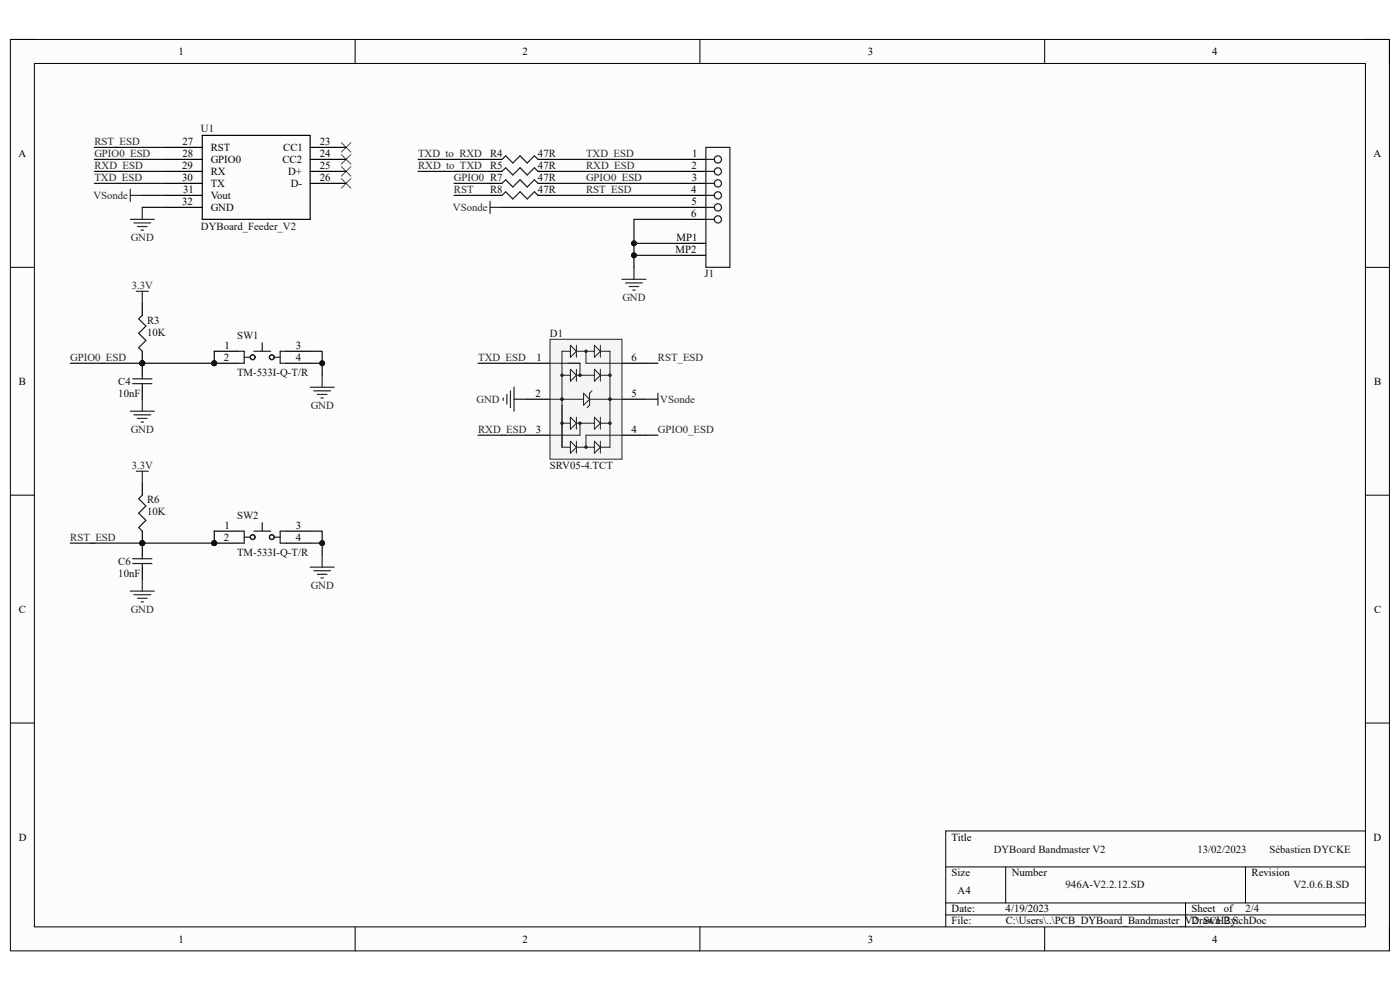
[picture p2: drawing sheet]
<svg xmlns="http://www.w3.org/2000/svg" width="297mm" height="210mm" viewBox="0 0 297 210" stroke-linecap="round" stroke-linejoin="round" font-family="sans-serif">
<path d="M2.2 8.4h292.6v193.3h-292.6z" fill-rule="evenodd" fill="#fcfcfc"/>
<path d="M2.2 8.4h292.6v193.3h-292.6z" fill="none" stroke="#000" stroke-width=".21"/>
<path d="M7.3 13.5h282.4v183.1h-282.4z" fill-rule="evenodd" fill="#fcfcfc"/>
<g fill="none" stroke="#000" stroke-width=".21">
<path d="M2.2 8.4h5.1M7.3 13.5h282.4v183.1h-282.4zM75.3 8.4v5.1M148.5 8.4v5.1M221.6 8.4v5.1M289.7 8.4h5.1v5.1M2.2 56.7h5.1M289.7 56.7h5.1M2.2 105h5.1M289.7 105.1h5.1M2.2 153.4h5.1M289.7 153.4h5.1"/>
<path d="M289.7 176.3h-89.1v20.3M75.3 196.6v5.1M148.5 196.6v5.1M200.6 183.9h89.1M200.6 191.5h89.1M200.6 194.1h89.1M213.4 183.9v7.6M221.6 196.6v5.1M251.5 191.5v5.1M264.2 183.9v7.6M294.8 196.6v5.1"/>
</g>
<circle cx="30.2" cy="77.1" r=".51" fill="#0e0e0e"/>
<circle cx="30.2" cy="77.1" r=".51" fill="none" stroke="#0e0e0e" stroke-width=".21"/>
<path d="M30.2 74.5v2.6" fill="none" stroke="#000" stroke-width=".25"/>
<circle cx="30.2" cy="77.1" r=".51" fill="#0e0e0e"/>
<circle cx="30.2" cy="77.1" r=".51" fill="none" stroke="#0e0e0e" stroke-width=".21"/>
<path d="M30.2 64.3v2.6" fill="none" stroke="#000" stroke-width=".25"/>
<path d="M30.2 66.9l-.8 .7 1.6 1.6-1.6 1.5 1.6 1.5-1.6 1.6 .8 .7" fill="none" stroke="#1c1c1c" stroke-width=".25"/>
<circle cx="30.2" cy="115.2" r=".51" fill="#0e0e0e"/>
<circle cx="30.2" cy="115.2" r=".51" fill="none" stroke="#0e0e0e" stroke-width=".21"/>
<path d="M30.2 112.7v2.5" fill="none" stroke="#000" stroke-width=".25"/>
<circle cx="30.2" cy="115.2" r=".51" fill="#0e0e0e"/>
<circle cx="30.2" cy="115.2" r=".51" fill="none" stroke="#0e0e0e" stroke-width=".21"/>
<path d="M30.2 102.5v2.5" fill="none" stroke="#000" stroke-width=".25"/>
<path d="M30.2 105l-.8 .8 1.6 1.5-1.6 1.6 1.6 1.5-1.6 1.5 .8 .8" fill="none" stroke="#1c1c1c" stroke-width=".25"/>
<circle cx="30.2" cy="77.1" r=".51" fill="#0e0e0e"/>
<circle cx="30.2" cy="77.1" r=".51" fill="none" stroke="#0e0e0e" stroke-width=".21"/>
<path d="M30.2 77.1v2.5M30.2 82.1v2.6" fill="none" stroke="#000" stroke-width=".25"/>
<circle cx="30.2" cy="77.1" r=".51" fill="#0e0e0e"/>
<circle cx="30.2" cy="77.1" r=".51" fill="none" stroke="#0e0e0e" stroke-width=".21"/>
<path d="M30.2 79.6v.8M28.2 80.4h4M28.2 81.4h4M30.2 81.4v.7" fill="none" stroke="#1c1c1c" stroke-width=".25"/>
<circle cx="30.2" cy="115.2" r=".51" fill="#0e0e0e"/>
<circle cx="30.2" cy="115.2" r=".51" fill="none" stroke="#0e0e0e" stroke-width=".21"/>
<path d="M30.2 115.2v2.6M30.2 120.3v2.6" fill="none" stroke="#000" stroke-width=".25"/>
<circle cx="30.2" cy="115.2" r=".51" fill="#0e0e0e"/>
<circle cx="30.2" cy="115.2" r=".51" fill="none" stroke="#0e0e0e" stroke-width=".21"/>
<path d="M28.2 118.5h4M28.2 119.5h4M30.2 117.8v.7M30.2 119.5v.8" fill="none" stroke="#1c1c1c" stroke-width=".25"/>
<g fill="none" stroke="#262626" stroke-width=".25">
<path d="M27.6 40.2v2.5M27.6 41.4h2.6M131.9 59.3h5.1M134.5 56.7v2.6M28.9 61.8h2.6M30.2 61.8v2.5M68.3 79.6v2.5M132.7 60h3.6M133.5 60.8h2M134.2 61.5h.5M27.6 87.2h5.1M28.4 88h3.6"/>
<path d="M28.9 100h2.6M29.2 88.8h2M29.9 89.5h.5M30.2 84.7v2.5M30.2 100v2.5M65.8 82.1h5.1M66.6 82.9h3.5M67.3 83.7h2.1M68.1 84.4h.5M68.3 117.8v2.5M27.6 125.4h5.1M28.4 126.2h3.6"/>
<path d="M29.2 126.9h2M29.9 127.7h.5M30.2 122.9v2.5M65.8 120.3h5.1M66.6 121.1h3.5M67.3 121.8h2.1M68.1 122.6h.5"/>
</g>
<path d="M111.6 77.1h5.1M131.9 77.1h5.1M111.6 84.7h5.1M111.6 92.3h5.1M131.9 84.7h5.1M131.9 92.3h5.1" fill="none" stroke="#000" stroke-width=".25"/>
<path d="M116.7 72h15.2v25.4h-15.2z" fill-rule="evenodd" fill="#f5f5f5"/>
<path d="M116.7 72h15.2v25.4h-15.2z" fill="none" stroke="#262626" stroke-width=".21"/>
<path d="M121 73.2l1.3 1.3-1.3 1.3zM122.3 73.2v2.6M122.3 74.5h3.8M124.3 74.5v2.6h7.6M126.1 73.2l1.3 1.3-1.3 1.3zM127.4 73.2v2.6" fill="none" stroke="#1c1c1c" stroke-width=".21"/>
<circle cx="124.3" cy="74.5" r=".26" fill="#1c1c1c"/>
<g fill="none" stroke="#1c1c1c" stroke-width=".21">
<path d="M119.2 79.6h1.8M119.2 77.1h3.8M121 78.3l1.3 1.3-1.3 1.3zM121 74.5h-1.8v20.4M122.3 78.3v2.6M122.3 79.6h3.8M126.1 78.3l1.3 1.3-1.3 1.3zM127.4 78.3v2.6M121 88.5l1.3 1.3-1.3 1.3zM121 93.6l1.3 1.3-1.3 1.2zM122.3 88.5v2.6M122.3 93.6v2.5"/>
<path d="M122.3 89.8h3.8M122.3 94.9h3.8M126.1 88.5l1.3 1.3-1.3 1.3zM126.1 93.6l1.3 1.3-1.3 1.2zM127.4 88.5v2.6M127.4 93.6v2.5"/>
<circle cx="124.3" cy="74.5" r=".26"/>
</g>
<circle cx="119.2" cy="79.6" r=".26" fill="#1c1c1c"/>
<g fill="none" stroke="#1c1c1c" stroke-width=".21">
<path d="M119.2 89.8h1.8"/>
<circle cx="119.2" cy="79.6" r=".26"/>
</g>
<circle cx="119.2" cy="89.8" r=".26" fill="#1c1c1c"/>
<g fill="none" stroke="#1c1c1c" stroke-width=".21">
<path d="M116.7 77.1h2.5M127.4 79.6h2"/>
<circle cx="119.2" cy="89.8" r=".26"/>
</g>
<circle cx="129.4" cy="79.6" r=".26" fill="#1c1c1c"/>
<g fill="none" stroke="#1c1c1c" stroke-width=".21">
<path d="M127.4 89.8h2"/>
<circle cx="129.4" cy="79.6" r=".26"/>
</g>
<circle cx="129.4" cy="89.8" r=".26" fill="#1c1c1c"/>
<g fill="none" stroke="#1c1c1c" stroke-width=".21">
<path d="M123.8 83.4l1.3 1.3-1.3 1.3zM127.4 94.9h2M129.4 84.7h2.5"/>
<circle cx="129.4" cy="89.8" r=".26"/>
</g>
<circle cx="129.4" cy="84.7" r=".26" fill="#1c1c1c"/>
<g fill="none" stroke="#1c1c1c" stroke-width=".21">
<path d="M125.6 82.9l-.5 .5v2.6l-.5 .5M131.9 92.3h-7.6v2.6"/>
<circle cx="129.4" cy="84.7" r=".26"/>
</g>
<circle cx="124.3" cy="94.9" r=".26" fill="#1c1c1c"/>
<g fill="none" stroke="#1c1c1c" stroke-width=".21">
<path d="M123 89.8v2.5h-6.3"/>
<circle cx="124.3" cy="94.9" r=".26"/>
</g>
<circle cx="123" cy="89.8" r=".26" fill="#1c1c1c"/>
<g fill="none" stroke="#1c1c1c" stroke-width=".21">
<path d="M127.4 74.5h2v20.4M116.7 84.7h2.5M119.2 94.9h1.8"/>
<circle cx="123" cy="89.8" r=".26"/>
</g>
<circle cx="119.2" cy="84.7" r=".26" fill="#1c1c1c"/>
<g fill="none" stroke="#1c1c1c" stroke-width=".21">
<path d="M123 77.1v2.5"/>
<circle cx="119.2" cy="84.7" r=".26"/>
</g>
<circle cx="123" cy="79.6" r=".26" fill="#1c1c1c"/>
<g fill="none" stroke="#1c1c1c" stroke-width=".21">
<path d="M125.1 84.7h4.3"/>
<circle cx="123" cy="79.6" r=".26"/>
</g>
<circle cx="129.4" cy="84.7" r=".26" fill="#1c1c1c"/>
<g fill="none" stroke="#1c1c1c" stroke-width=".21">
<path d="M119.2 84.7h4.6"/>
<circle cx="129.4" cy="84.7" r=".26"/>
</g>
<circle cx="119.2" cy="84.7" r=".26" fill="#1c1c1c"/>
<circle cx="119.2" cy="84.7" r=".26" fill="none" stroke="#1c1c1c" stroke-width=".21"/>
<g fill="none" stroke="#262626" stroke-width=".25">
<path d="M27.6 46.5h5.1M28.4 47.3h3.6M29.2 48.1h2M29.9 48.8h.5M30.2 44v2.5M104 42.7v2.6M104 44h2.5M106.8 84.4v.5M107.5 83.7v2M108.3 82.9v3.6M109.1 82.1v5.1M109.1 84.7h2.5"/>
<path d="M137 84.7h2.6M139.6 83.4v2.6"/>
</g>
<g fill="none" stroke="#1c1c1c" stroke-width=".25">
<path d="M106.5 33.8l.8-.7 1.5 1.5 1.5-1.5 1.5 1.5 1.6-1.5 .7 .7M106.5 36.4l.8-.8 1.5 1.5 1.5-1.5 1.5 1.5 1.6-1.5 .7 .8M106.5 38.9l.8-.8 1.5 1.6 1.5-1.6 1.5 1.6 1.6-1.6 .7 .8M149.8 31.3h5v25.4h-5zM149.8 38.9h1.7M149.8 36.4h1.7M149.8 33.8h1.7M106.5 41.4l.8-.7 1.5 1.5 1.5-1.5 1.5 1.5 1.6-1.5 .7 .7M149.8 41.4h1.7M149.8 46.5h1.7M149.8 44h1.7"/>
<circle cx="152.3" cy="38.9" r=".76"/>
<circle cx="152.3" cy="36.4" r=".76"/>
<circle cx="152.3" cy="33.8" r=".76"/>
<circle cx="152.3" cy="44" r=".76"/>
<circle cx="152.3" cy="46.5" r=".76"/>
<circle cx="152.3" cy="41.4" r=".76"/>
</g>
<g fill="none" stroke="#000" stroke-width=".25">
<path d="M104 33.8h2.5M104 36.4h2.5M104 38.9h2.5M114.1 33.8h2.6M114.1 36.4h2.6M114.1 38.9h2.6M144.7 33.8h5.1M144.7 36.4h5.1M144.7 38.9h5.1M104 41.4h2.5M114.1 41.4h2.6M144.7 41.4h5.1"/>
<path d="M144.7 51.6h5.1M144.7 54.2h5.1M144.7 44h5.1M144.7 46.5h5.1"/>
</g>
<path d="M72.4 30.2l2.1 2.1M72.4 32.8l2.1 2M72.4 35.3l2.1 2.1M72.4 37.9l2.1 2M74.5 30.2l-2.1 2.1M74.5 32.8l-2.1 2M74.5 35.3l-2.1 2.1M74.5 37.9l-2.1 2" fill="none" stroke="#4c4c4c" stroke-width=".21"/>
<circle cx="45.5" cy="77.1" r=".51" fill="#0e0e0e"/>
<circle cx="45.5" cy="77.1" r=".51" fill="none" stroke="#0e0e0e" stroke-width=".21"/>
<path d="M45.5 74.5h5M45.5 77.1h5" fill="none" stroke="#000" stroke-width=".25"/>
<circle cx="45.5" cy="77.1" r=".51" fill="#0e0e0e"/>
<circle cx="45.5" cy="77.1" r=".51" fill="none" stroke="#0e0e0e" stroke-width=".21"/>
<g fill="none" stroke="#1c1c1c" stroke-width=".25">
<path d="M50.5 74.5h1.3v2.6h-1.3M51.8 75.8h1.3M53.8 74.5h3.6M55.6 72.7v1.8M58.2 75.8h1.2M60.7 74.5h-1.3v2.6h1.3"/>
<circle cx="53.6" cy="75.8" r=".51"/>
<circle cx="57.7" cy="75.8" r=".51"/>
</g>
<path d="M60.7 74.5h5.1M60.7 77.1h5.1" fill="none" stroke="#000" stroke-width=".25"/>
<circle cx="45.5" cy="115.2" r=".51" fill="#0e0e0e"/>
<circle cx="45.5" cy="115.2" r=".51" fill="none" stroke="#0e0e0e" stroke-width=".21"/>
<path d="M45.5 112.7h5M45.5 115.2h5" fill="none" stroke="#000" stroke-width=".25"/>
<circle cx="45.5" cy="115.2" r=".51" fill="#0e0e0e"/>
<circle cx="45.5" cy="115.2" r=".51" fill="none" stroke="#0e0e0e" stroke-width=".21"/>
<g fill="none" stroke="#1c1c1c" stroke-width=".25">
<path d="M50.5 112.7h1.3v2.5h-1.3M51.8 114h1.3M53.8 112.7h3.6M55.6 110.9v1.8M58.2 114h1.2M60.7 112.7h-1.3v2.5h1.3"/>
<circle cx="53.6" cy="114" r=".51"/>
<circle cx="53.6" cy="113.9" r=".51"/>
<circle cx="57.7" cy="114" r=".51"/>
<circle cx="57.7" cy="113.9" r=".51"/>
</g>
<path d="M60.7 112.7h5.1M60.7 115.2h5.1" fill="none" stroke="#000" stroke-width=".25"/>
<path d="M14.9 77.1h15.3" fill="none" stroke="#0e0e0e" stroke-width=".25"/>
<circle cx="30.2" cy="77.1" r=".51" fill="#0e0e0e"/>
<circle cx="30.2" cy="77.1" r=".51" fill="none" stroke="#0e0e0e" stroke-width=".21"/>
<path d="M14.9 115.2h15.3" fill="none" stroke="#0e0e0e" stroke-width=".25"/>
<circle cx="30.2" cy="115.2" r=".51" fill="#0e0e0e"/>
<circle cx="30.2" cy="115.2" r=".51" fill="none" stroke="#0e0e0e" stroke-width=".21"/>
<path d="M30.2 77.1h15.3" fill="none" stroke="#0e0e0e" stroke-width=".25"/>
<circle cx="30.2" cy="77.1" r=".51" fill="#0e0e0e"/>
<circle cx="30.2" cy="77.1" r=".51" fill="none" stroke="#0e0e0e" stroke-width=".21"/>
<circle cx="45.5" cy="77.1" r=".51" fill="#0e0e0e"/>
<circle cx="45.5" cy="77.1" r=".51" fill="none" stroke="#0e0e0e" stroke-width=".21"/>
<path d="M88.7 36.4h15.3M88.7 33.8h15.3M96.3 38.9h7.7M96.3 41.4h7.7M134.5 51.6h10.2" fill="none" stroke="#0e0e0e" stroke-width=".25"/>
<circle cx="134.5" cy="51.6" r=".51" fill="#0e0e0e"/>
<circle cx="134.5" cy="51.6" r=".51" fill="none" stroke="#0e0e0e" stroke-width=".21"/>
<path d="M134.5 54.2h10.2" fill="none" stroke="#0e0e0e" stroke-width=".25"/>
<circle cx="134.5" cy="54.2" r=".51" fill="#0e0e0e"/>
<circle cx="134.5" cy="54.2" r=".51" fill="none" stroke="#0e0e0e" stroke-width=".21"/>
<path d="M116.7 33.8h28M116.7 36.4h28M116.7 38.9h28M106.5 44h38.2M116.7 41.4h28M101.4 77.1h10.2M101.4 92.3h10.2M30.2 115.2h15.3" fill="none" stroke="#0e0e0e" stroke-width=".25"/>
<circle cx="30.2" cy="115.2" r=".51" fill="#0e0e0e"/>
<circle cx="30.2" cy="115.2" r=".51" fill="none" stroke="#0e0e0e" stroke-width=".21"/>
<circle cx="45.5" cy="115.2" r=".51" fill="#0e0e0e"/>
<circle cx="45.5" cy="115.2" r=".51" fill="none" stroke="#0e0e0e" stroke-width=".21"/>
<path d="M20 38.9h15.3M20 36.4h15.3M20 33.8h15.3M20 31.3h15.3M30.2 41.4h5.1M30.2 44h5.1M144.7 46.5h-10.2v10.2" fill="none" stroke="#0e0e0e" stroke-width=".25"/>
<circle cx="134.5" cy="54.2" r=".51" fill="#0e0e0e"/>
<circle cx="134.5" cy="54.2" r=".51" fill="none" stroke="#0e0e0e" stroke-width=".21"/>
<circle cx="134.5" cy="51.6" r=".51" fill="#0e0e0e"/>
<circle cx="134.5" cy="51.6" r=".51" fill="none" stroke="#0e0e0e" stroke-width=".21"/>
<path d="M65.8 77.1h2.5" fill="none" stroke="#0e0e0e" stroke-width=".25"/>
<circle cx="68.3" cy="77.1" r=".51" fill="#0e0e0e"/>
<circle cx="68.3" cy="77.1" r=".51" fill="none" stroke="#0e0e0e" stroke-width=".21"/>
<path d="M65.8 115.2h2.5" fill="none" stroke="#0e0e0e" stroke-width=".25"/>
<circle cx="68.3" cy="115.2" r=".51" fill="#0e0e0e"/>
<circle cx="68.3" cy="115.2" r=".51" fill="none" stroke="#0e0e0e" stroke-width=".21"/>
<path d="M65.8 112.7h2.5v5.1" fill="none" stroke="#0e0e0e" stroke-width=".25"/>
<circle cx="68.3" cy="115.2" r=".51" fill="#0e0e0e"/>
<circle cx="68.3" cy="115.2" r=".51" fill="none" stroke="#0e0e0e" stroke-width=".21"/>
<path d="M65.8 74.5h2.5v5.1" fill="none" stroke="#0e0e0e" stroke-width=".25"/>
<circle cx="68.3" cy="77.1" r=".51" fill="#0e0e0e"/>
<circle cx="68.3" cy="77.1" r=".51" fill="none" stroke="#0e0e0e" stroke-width=".21"/>
<path d="M35.3 31.3h7.6M35.3 33.8h7.6M35.3 36.4h7.6M35.3 38.9h7.6M42.9 28.7h22.9v17.8h-22.9zM65.8 31.3h7.6M65.8 33.8h7.6M65.8 36.4h7.6M65.8 38.9h7.6M35.3 41.4h7.6M35.3 44h7.6" fill="none" stroke="#000" stroke-width=".25"/>
<path d="M45.5 74.5v2.6M137 77.1h2.6M137 92.3h2.6" fill="none" stroke="#0e0e0e" stroke-width=".25"/>
<circle cx="45.5" cy="77.1" r=".51" fill="#0e0e0e"/>
<circle cx="45.5" cy="77.1" r=".51" fill="none" stroke="#0e0e0e" stroke-width=".21"/>
<path d="M45.5 112.7v2.5" fill="none" stroke="#0e0e0e" stroke-width=".25"/>
<circle cx="45.5" cy="115.2" r=".51" fill="#0e0e0e"/>
<circle cx="45.5" cy="115.2" r=".51" fill="none" stroke="#0e0e0e" stroke-width=".21"/>
<g font-size="2.3">
<text x="37.9" y="11.7">1</text>
<text x="110.9" y="11.7">2</text>
<text x="184.1" y="11.7">3</text>
<text x="257.1" y="11.7">4</text>
<text x="3.9" y="33.3">A</text>
<text x="38.7" y="35.9">29</text>
<text x="38.7" y="30.7">27</text>
<text x="38.7" y="33.3">28</text>
<text x="44.7" y="32">RST</text>
<text x="44.7" y="34.6">GPIO0</text>
<text x="59.9" y="34.6">CC2</text>
<text x="60.1" y="32">CC1</text>
<text x="67.8" y="30.7">23</text>
<text x="67.8" y="33.3">24</text>
<text x="67.8" y="35.9">25</text>
<text x="146.7" y="35.9">2</text>
<text x="146.9" y="33.3">1</text>
<text x="291.4" y="33.3">A</text>
<text x="38.7" y="38.4">30</text>
<text x="38.9" y="40.9">31</text>
<text x="44.7" y="37.1">RX</text>
<text x="44.7" y="39.7">TX</text>
<text x="61.1" y="37.1">D+</text>
<text x="61.7" y="39.7">D-</text>
<text x="67.8" y="38.4">26</text>
<text x="146.6" y="40.9">4</text>
<text x="146.8" y="38.4">3</text>
<text x="38.7" y="43.5">32</text>
<text x="44.7" y="42.2">Vout</text>
<text x="44.7" y="44.7">GND</text>
<text x="146.6" y="46">6</text>
<text x="146.7" y="43.5">5</text>
<text x="143.3" y="53.6">MP2</text>
<text x="143.5" y="51.1">MP1</text>
<text x="47.5" y="76.5">2</text>
<text x="47.6" y="74">1</text>
<text x="62.7" y="74">3</text>
<text x="62.7" y="76.5">4</text>
<text x="113.8" y="76.5">1</text>
<text x="134" y="76.5">6</text>
<text x="4" y="81.6">B</text>
<text x="291.5" y="81.6">B</text>
<text x="113.6" y="84.2">2</text>
<text x="134" y="84.2">5</text>
<text x="113.7" y="91.8">3</text>
<text x="134" y="91.8">4</text>
<text x="47.6" y="112.1">1</text>
<text x="62.7" y="112.1">3</text>
<text x="47.5" y="114.7">2</text>
<text x="62.7" y="114.7">4</text>
<text x="4" y="130">C</text>
<text x="291.5" y="130">C</text>
<text x="4" y="178.3">D</text>
<text x="201.9" y="178.3">Title</text>
<text x="291.4" y="178.3">D</text>
<text x="201.9" y="185.9">Size</text>
<text x="214.6" y="185.9">Number</text>
<text x="265.5" y="185.9">Revision</text>
<text x="203.2" y="189.7">A4</text>
<text x="201.9" y="193.5">Date:</text>
<text x="201.9" y="196.1">File:</text>
<text x="213.3" y="193.5">4/19/2023</text>
<text x="213.4" y="196.1">C:\Users\..\PCB_DYBoard_Bandmaster_V2_SCH2.SchDoc</text>
<text x="252.8" y="193.5">Sheet</text>
<text x="252.8" y="196.1">Drawn By:</text>
<text x="259.6" y="193.5">of</text>
<text x="37.9" y="199.9">1</text>
<text x="110.9" y="199.9">2</text>
<text x="184.1" y="199.9">3</text>
<text x="257.1" y="199.9">4</text>
</g>
<g font-size="2.3" fill="#0e0e0e">
<text x="42.6" y="27.9">U1</text>
<text x="104" y="33.3">R4</text>
<text x="104" y="35.9">R5</text>
<text x="114.1" y="33.3">47R</text>
<text x="114.1" y="35.9">47R</text>
<text x="104" y="40.9">R8</text>
<text x="114.1" y="38.4">47R</text>
<text x="114.1" y="40.9">47R</text>
<text x="42.6" y="48.8">DYBoard_Feeder_V2</text>
<text x="149.5" y="58.7">J1</text>
<text x="31.2" y="71.2">10K</text>
<text x="31.2" y="68.7">R3</text>
<text x="50.3" y="72">SW1</text>
<text x="116.7" y="71.5">D1</text>
<text x="25.1" y="81.6">C4</text>
<text x="50.3" y="79.8">TM-533I-Q-T/R</text>
<text x="25.1" y="84.2">10nF</text>
<text x="116.7" y="99.4">SRV05-4.TCT</text>
<text x="31.2" y="106.8">R6</text>
<text x="31.2" y="109.3">10K</text>
<text x="50.3" y="110.1">SW2</text>
<text x="25.1" y="119.8">C6</text>
<text x="50.3" y="118">TM-533I-Q-T/R</text>
<text x="25.1" y="122.3">10nF</text>
<text x="210.8" y="180.8">DYBoard Bandmaster V2</text>
<text x="254" y="180.8">13/02/2023</text>
<text x="269.3" y="180.8">Sébastien DYCKE</text>
<text x="226.1" y="188.5">946A-V2.2.12.SD</text>
<text x="274.4" y="188.5">V2.0.6.B.SD</text>
<text x="264.2" y="193.5">2/4</text>
</g>
<g font-size="2.3" fill="#262626">
<text x="20" y="35.9">RXD_ESD</text>
<text x="20" y="33.3">GPIO0_ESD</text>
<text x="20" y="30.7">RST_ESD</text>
<text x="88.7" y="33.3">TXD_to_RXD</text>
<text x="88.7" y="35.9">RXD_to_TXD</text>
<text x="124.3" y="35.9">RXD_ESD</text>
<text x="124.3" y="33.3">TXD_ESD</text>
<text x="20" y="38.4">TXD_ESD</text>
<text x="96.3" y="40.9">RST</text>
<text x="96.3" y="38.4">GPIO0 R7</text>
<text x="124.3" y="38.4">GPIO0_ESD</text>
<text x="124.3" y="40.9">RST_ESD</text>
<text x="19.8" y="42.2">VSonde</text>
<text x="96.1" y="44.7">VSonde</text>
<text x="27.7" y="51.1">GND</text>
<text x="27.9" y="61.3">3.3V</text>
<text x="132" y="63.8">GND</text>
<text x="14.9" y="76.5">GPIO0_ESD</text>
<text x="101.4" y="76.5">TXD_ESD</text>
<text x="139.6" y="76.5">RST_ESD</text>
<text x="65.9" y="86.7">GND</text>
<text x="101.1" y="85.4">GND</text>
<text x="140.1" y="85.4">VSonde</text>
<text x="27.7" y="91.8">GND</text>
<text x="101.4" y="91.8">RXD_ESD</text>
<text x="139.6" y="91.8">GPIO0_ESD</text>
<text x="27.9" y="99.4">3.3V</text>
<text x="14.9" y="114.7">RST_ESD</text>
<text x="65.9" y="124.9">GND</text>
<text x="27.7" y="130">GND</text>
</g>
</svg>
